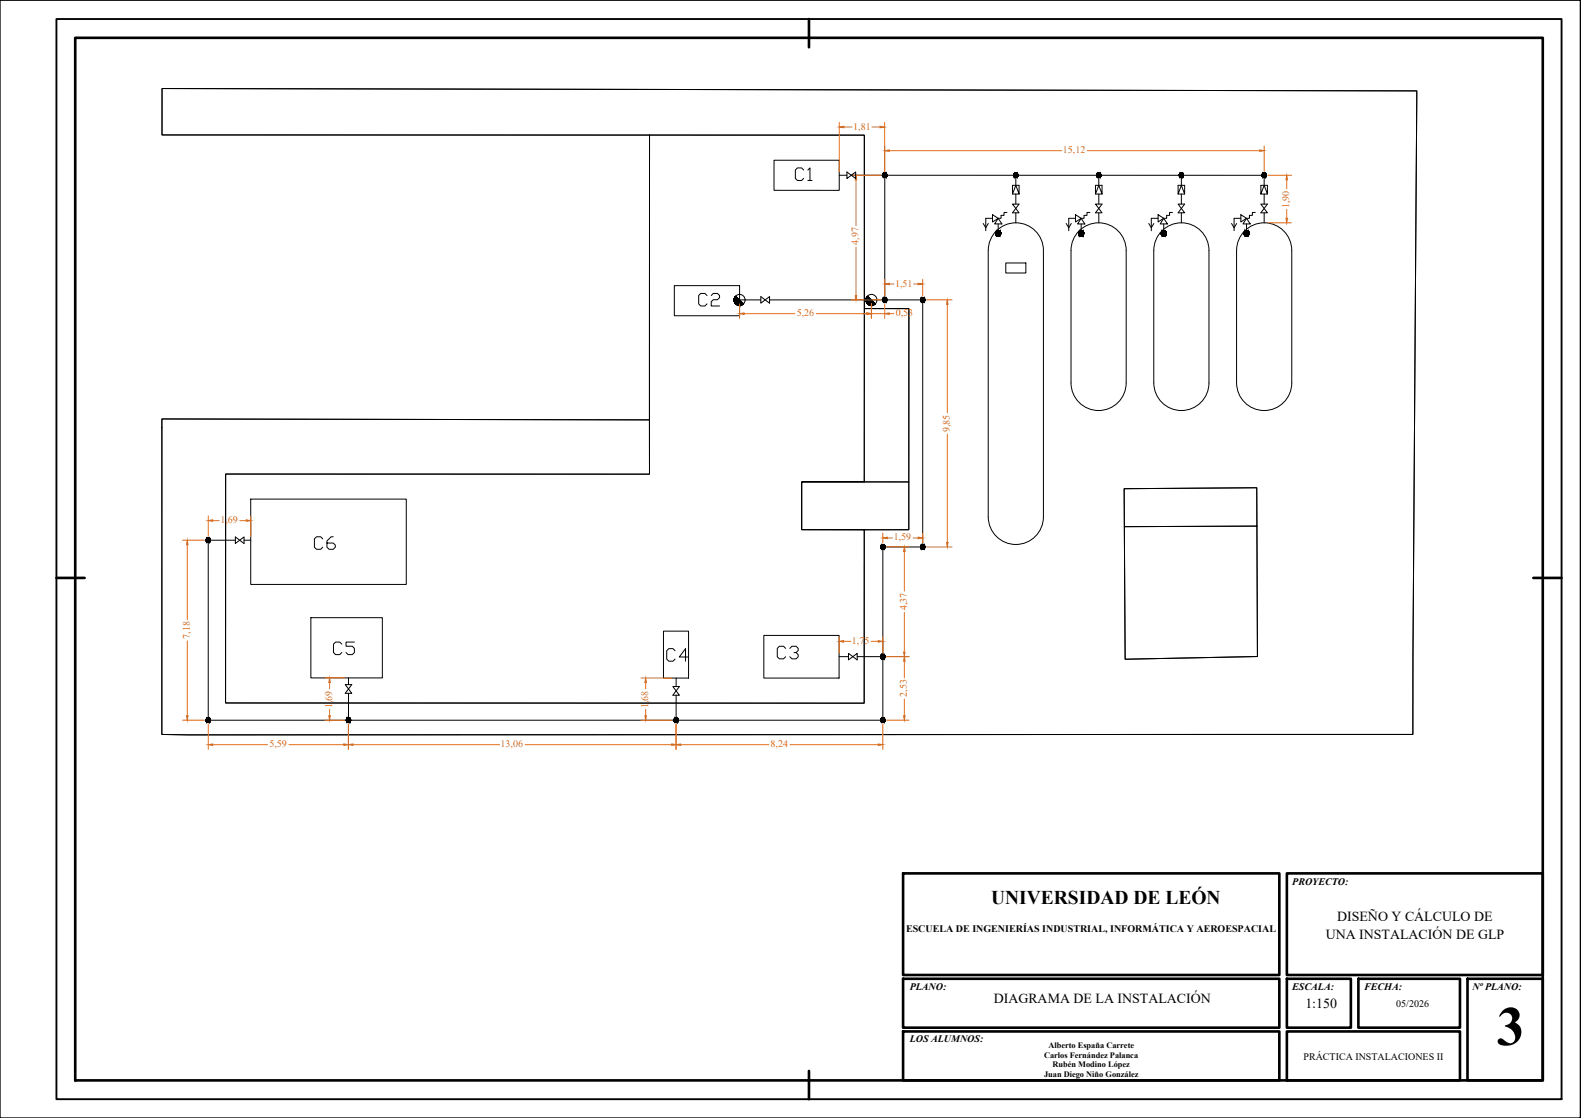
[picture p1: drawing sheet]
<svg xmlns="http://www.w3.org/2000/svg" width="420mm" height="297mm" viewBox="0 0 420 297" stroke-linecap="round" stroke-linejoin="round" font-family="sans-serif">
<!-- layer: CONSTRUCCION -->
<path d="M43.1 23.5l333.4 .6-1 171h-332.5v-83.8l129.6 .3v14.4l-112.6-.1-.1 60.9h169.8v-46l11.8-.1v-58.7h-11.8v-46.1h-186.6zM229.7 82h11.8v46h-11.8zM60 125.9l112.6 .1v-90.1h57.1v92.1h-16.6v12.7l16.6 .1 11.8-.1v-12.7h-28.4v12.7l16.6 .1v46h-169.8zM298.7 129.8l35.3-.2 .2 44.8-35.2 .8zM298.7 129.8l35.3-.2v10.2l-35.2 .1zM298.8 139.9l35.2-.1 .2 34.6-35.2 .8z" fill="none" stroke="#000" stroke-width=".27"/>
<!-- layer: PARCELA -->
<path d="M43.1 23.5l333.4 .6-1 171h-332.5v-83.8l129.6 .3v-75.7h-129.5z" fill="none" stroke="#000" stroke-width=".27"/>
<!-- layer: Consumidores -->
<path d="M205.7 42.6h17.3v8h-17.3zM179.2 75.9h17.3v8h-17.3zM66.6 132.6h41.4v22.7h-41.4zM82.6 164.1h19v16h-19zM176.3 167.7h6.7v12.5h-6.7zM203 168.8h20v11.4h-20z" fill="none" stroke="#000" stroke-width=".27"/>
<!-- layer: Deposito -->
<path d="M265.2 61a7.3 7.3 0 0 1 7.8-1.1 7.3 7.3 0 0 1 4.3 6.6v70.8a7.3 7.3 0 0 1-7.3 7.4 7.3 7.3 0 0 1-7.4-7.4v-70.8a7.3 7.3 0 0 1 2.6-5.5zM267.3 69.9h5.3v2.6h-5.3zM287.1 61a7.3 7.3 0 0 1 7.9-1.1 7.3 7.3 0 0 1 4.3 6.6v35.2a7.3 7.3 0 0 1-7.3 7.4 7.3 7.3 0 0 1-7.4-7.4v-35.2a7.3 7.3 0 0 1 2.5-5.5zM308.4 61.7a7.3 7.3 0 0 1 8.1-2 7.3 7.3 0 0 1 4.8 6.8v35.2a7.3 7.3 0 0 1-7.3 7.4 7.3 7.3 0 0 1-7.4-7.4v-35.2a7.3 7.3 0 0 1 1.8-4.8zM331.2 61a7.3 7.3 0 0 1 7.8-1.1 7.3 7.3 0 0 1 4.3 6.6v35.2a7.3 7.3 0 0 1-7.3 7.4 7.3 7.3 0 0 1-7.4-7.4v-35.2a7.3 7.3 0 0 1 2.6-5.5z" fill="none" stroke="#000" stroke-width=".27"/>
<!-- layer: UNIFILAR -->
<g fill="none" stroke="#000" stroke-width=".27">
<path d="M223 46.6h2.1M225.1 45.7l2.3 1.7v-1.7l-2.3 1.7zM226.2 46.6h109.8v2.6M235.1 46.6v33.1M261.3 59.4l.7 1.1 .6-1.1M263.8 57.1l1.5 .9-1.5 1zM263.8 58h-1.8v3.3M265.3 58l1 1.5h-2zM265.3 59.5v1.8M267.6 56.4h-.8v.8h-.8v.8h-.7M269.1 49.2h1.7v2.4l-.8-2.4-.9 2.4zM269.1 54.2h1.7l-1.7 2.3h1.7z"/>
<path d="M269.1 51.6h1.7M270 46.6v2.6M270 51.6v2.6M270 56.5v2.7M283.3 59.4l.7 1.1 .7-1.1M285.8 57.1l1.5 .9-1.5 1zM285.8 58h-1.8v3.3M287.3 58l1 1.5h-1.9zM287.3 59.5v1.8M289.6 56.4h-.7v.8h-.8v.8h-.8M291.1 49.2h1.8v2.4l-.9-2.4-.9 2.4zM291.1 54.2h1.8l-1.8 2.3h1.8z"/>
<path d="M291.1 51.6h1.8M292 46.6v2.6M292 51.6v2.6M292 56.5v2.7M305.3 59.4l.7 1.1 .6-1.1M307.8 57.1l1.5 .9-1.5 1zM307.8 58h-1.8v3.3M309.3 58l1 1.5h-2zM309.3 59.5v1.8M311.6 56.4h-.8v.8h-.8v.8h-.7M313.1 49.2h1.7v2.4l-.8-2.4-.9 2.4zM313.1 54.2h1.7l-1.7 2.3h1.7z"/>
<path d="M313.1 51.6h1.7M314 46.6v2.6M314 51.6v2.6M314 56.5v2.7M327.3 59.4l.7 1.1 .6-1.1M329.8 57.1l1.5 .9-1.5 1zM329.8 58h-1.8v3.3M331.3 58l1 1.5h-2zM331.3 59.5v1.8M333.6 56.4h-.8v.8h-.8v.8h-.7M335.1 49.2h1.7v2.4l-.8-2.4-.9 2.4zM335.1 54.2h1.7l-1.7 2.3h1.7z"/>
<path d="M335.1 51.6h1.7M336 51.6v2.6M336 56.5v2.7M196.5 79.7h5.7M202.2 78.8l2.3 1.7v-1.7l-2.3 1.7zM204.5 79.7h40.7v65.6h-10.6v46.1h-179.3v-47.9h7.2M62.5 142.7l2.4 1.7v-1.7l-2.4 1.7zM64.9 143.5h1.7M223 174.5h2.5M225.5 173.6l2.3 1.7v-1.7l-2.3 1.7zM227.8 174.5h6.8M91.7 181.9h1.8l-1.8 2.3h1.8z"/>
<path d="M92.6 180.1v1.8M92.6 184.2v7.2M178.8 182.4h1.8l-1.8 2.3h1.8zM179.7 180.2v2.2M179.7 184.7v6.7"/>
<circle cx="196.5" cy="79.7" r="1.47"/>
<circle cx="231.6" cy="79.7" r="1.47"/>
</g>
<g fill="#000" stroke="#000" stroke-width=".27">
<path d="M235.7 46.5v.2zM235.7 46.4v.3zM235.7 46.4v.3zM235.7 46.4v.3zM235.7 46.4v.4zM235.7 46.3v.5zM235.7 46.3v.5zM235.6 46.3l.1 .5zM235.6 46.3v.6zM235.6 46.2v.7zM235.6 46.2v.7zM235.6 46.2v.7zM235.6 46.2v.8zM235.5 46.1l.1 .9zM235.5 46.1v.9zM235.5 46.1v.9zM235.5 46.1v.9zM235.4 46.1l.1 .9zM235.4 46.1v1zM235.4 46v1.1zM235.4 46v1.1zM235.3 46l.1 1.1zM235.3 46v1.1zM235.3 46v1.1zM235.3 46l-.1 1.1zM235.2 46v1.1zM235.2 46v1.1zM235.2 46v1.1zM235.2 46l-.1 1.1zM235.1 46v1.1zM235.1 46v1.1zM235.1 46v1.1zM235.1 46v1.1zM235 46v1.1zM235 46v1.1zM234.9 46v1.1zM234.9 46v1.1zM234.9 46v1.1zM234.9 46v1.1zM234.8 46.1v1zM234.8 46.1v1zM234.8 46.1v.9zM234.8 46.1v.9zM234.7 46.1v.9zM234.7 46.1v.9zM234.7 46.1v.9zM234.7 46.2v.8zM234.7 46.2v.7zM234.7 46.2v.7zM234.7 46.2l-.1 .7zM234.6 46.3v.6zM234.6 46.3v.5zM234.6 46.3v.5zM234.6 46.3v.5zM234.6 46.4v.4zM234.6 46.4v.3zM234.6 46.4v.3zM234.6 46.4v.3zM234.5 46.5l.1 .2z"/>
<path d="M270.5 46.5v.2zM270.5 46.4v.3zM270.5 46.4v.3zM270.5 46.4v.3zM270.5 46.4v.4zM270.5 46.3v.5zM270.5 46.3v.5zM270.5 46.3v.5zM270.5 46.3l-.1 .6zM270.4 46.2v.7zM270.4 46.2v.7zM270.4 46.2v.7zM270.4 46.2v.8zM270.4 46.1v.9zM270.4 46.1l-.1 .9zM270.3 46.1v.9zM270.3 46.1v.9zM270.3 46.1v.9zM270.3 46.1l-.1 1zM270.2 46v1.1zM270.2 46v1.1zM270.2 46v1.1zM270.2 46l-.1 1.1zM270.1 46v1.1zM270.1 46v1.1zM270.1 46v1.1zM270.1 46l-.1 1.1zM270 46v1.1zM270 46l-.1 1.2zM269.9 46v1.2zM269.9 46v1.2zM269.9 46v1.1zM269.9 46v1.1zM269.8 46v1.1zM269.8 46v1.1zM269.8 46v1.1zM269.8 46v1.1zM269.7 46v1.1zM269.7 46v1.1zM269.7 46.1v1zM269.7 46.1v1zM269.6 46.1v.9zM269.6 46.1v.9zM269.6 46.1v.9zM269.6 46.1v.9zM269.6 46.1l-.1 .9zM269.5 46.2v.8zM269.5 46.2v.7zM269.5 46.2v.7zM269.5 46.2v.7zM269.5 46.3v.6zM269.5 46.3l-.1 .5zM269.4 46.3v.5zM269.4 46.3v.5zM269.4 46.4v.4zM269.4 46.4v.3zM269.4 46.4v.3zM269.4 46.4v.3zM269.4 46.5v.2z"/>
<path d="M292.6 46.5v.2zM292.6 46.4v.3zM292.6 46.4v.3zM292.6 46.4v.3zM292.6 46.4v.4zM292.5 46.3l.1 .5zM292.5 46.3v.5zM292.5 46.3v.5zM292.5 46.3v.6zM292.5 46.2v.7zM292.5 46.2v.7zM292.5 46.2v.7zM292.5 46.2l-.1 .8zM292.4 46.1v.9zM292.4 46.1v.9zM292.4 46.1v.9zM292.4 46.1l-.1 .9zM292.3 46.1v.9zM292.3 46.1v1zM292.3 46v1.1zM292.3 46l-.1 1.1zM292.2 46v1.1zM292.2 46v1.1zM292.2 46v1.1zM292.2 46l-.1 1.1zM292.1 46v1.1zM292.1 46v1.2zM292 46l.1 1.2zM292 46v1.2zM292 46v1.2zM292 46v1.2zM291.9 46v1.1zM291.9 46v1.1zM291.9 46v1.1zM291.9 46v1.1zM291.8 46v1.1zM291.8 46v1.1zM291.8 46v1.1zM291.8 46v1.1zM291.7 46.1v1zM291.7 46.1v1zM291.7 46.1v.9zM291.7 46.1v.9zM291.6 46.1v.9zM291.6 46.1v.9zM291.6 46.1v.9zM291.6 46.2v.8zM291.6 46.2l-.1 .7zM291.5 46.2v.7zM291.5 46.2v.7zM291.5 46.3v.6zM291.5 46.3v.5zM291.5 46.3v.5zM291.5 46.3v.5zM291.5 46.4v.4zM291.5 46.4l-.1 .3zM291.4 46.4v.3zM291.4 46.4v.3zM291.4 46.5v.2z"/>
<path d="M314.5 46.5v.2zM314.5 46.4v.3zM314.5 46.4v.3zM314.5 46.4v.3zM314.5 46.4v.4zM314.5 46.3v.5zM314.5 46.3v.5zM314.5 46.3v.5zM314.5 46.3l-.1 .6zM314.4 46.2v.7zM314.4 46.2v.7zM314.4 46.2v.7zM314.4 46.2v.8zM314.4 46.2v.8zM314.4 46.2l-.1 .8zM314.3 46.1v.9zM314.3 46.1v1zM314.3 46.1v1zM314.3 46.1l-.1 1zM314.2 46v1.1zM314.2 46v1.1zM314.2 46v1.1zM314.2 46l-.1 1.1zM314.1 46v1.1zM314.1 46v1.1zM314 46l.1 1.1zM314 46v1.2zM314 46v1.2zM314 46l-.1 1.2zM313.9 46v1.2zM313.9 46v1.2zM313.9 46v1.2zM313.9 46v1.2zM313.8 46v1.1zM313.8 46v1.1zM313.8 46v1.1zM313.8 46v1.1zM313.7 46v1.1zM313.7 46v1.1zM313.7 46.1v1zM313.7 46.1v1zM313.6 46.1v.9zM313.6 46.1v.9zM313.6 46.1v.9zM313.6 46.1v.9zM313.6 46.1l-.1 .9zM313.5 46.2v.8zM313.5 46.2v.7zM313.5 46.2v.7zM313.5 46.2v.7zM313.4 46.3l.1 .6zM313.4 46.3v.5zM313.4 46.3v.5zM313.4 46.3v.5zM313.4 46.4v.4zM313.4 46.4v.3zM313.4 46.4v.3zM313.4 46.4v.3zM313.4 46.5v.2z"/>
<path d="M336.5 46.5v.2zM336.5 46.5v.2zM336.5 46.5v.2zM336.5 46.4v.3zM336.5 46.4v.4zM336.5 46.3v.5zM336.5 46.3v.5zM336.5 46.3v.5zM336.5 46.3l-.1 .6zM336.4 46.2v.7zM336.4 46.2v.7zM336.4 46.2v.7zM336.4 46.2v.8zM336.4 46.2v.8zM336.4 46.2l-.1 .8zM336.3 46.1v.9zM336.3 46.1v1zM336.3 46.1v1zM336.3 46.1l-.1 1zM336.2 46v1.1zM336.2 46v1.1zM336.2 46v1.1zM336.2 46l-.1 1.1zM336.1 46v1.1zM336.1 46v1.1zM336.1 46v1.1zM336.1 46l-.1 1.2zM336 46v1.2zM336 46l-.1 1.2zM335.9 46v1.2zM335.9 46v1.2zM335.9 46v1.2zM335.9 46v1.2zM335.8 46v1.1zM335.8 46v1.1zM335.8 46v1.1zM335.8 46v1.1zM335.7 46v1.1zM335.7 46v1.1zM335.7 46.1v1zM335.7 46.1v1zM335.6 46.1v.9zM335.6 46.1v.9zM335.6 46.1v.9zM335.6 46.1v.9zM335.6 46.1l-.1 .9zM335.5 46.2v.8zM335.5 46.2v.7zM335.5 46.2v.7zM335.5 46.2v.7zM335.4 46.3l.1 .6zM335.4 46.3v.5zM335.4 46.3v.5zM335.4 46.3v.5zM335.4 46.4v.4zM335.4 46.4v.3zM335.4 46.4v.3zM335.4 46.4v.3zM335.4 46.5v.2z"/>
<path d="M195.5 78.7l1 1-1.1-.9zM195.4 78.8l2.2 1.9zM195.4 78.8l2.2 1.9-2.3-1.8zM195.3 78.9l2.3 1.8zM195.3 78.9l2.2 1.9-2.3-1.8zM195.2 79l2.2 1.9 .1-.1zM195.2 79l2.2 1.9zM195.2 79.1l2.1 1.8h.1zM195.2 79.1l2.1 1.8-2.2-1.6zM195.1 79.3l2.2 1.6zM195.1 79.3l2.1 1.7-2.1-1.6zM195.1 79.4l1.9 1.7 .2-.1zM195.1 79.4l1.9 1.7zM195.1 79.6l1.9 1.5zM195.1 79.6l1.8 1.5zM195.1 79.7l1.8 1.4zM195.1 79.7l1.7 1.4zM195.1 79.9l1.7 1.2zM195.1 79.9l1.5 1.2zM195.1 80l1.5 1.1zM195.1 80l1.4 1.1zM195.2 80.1l1.3 1zM195.2 80.1l1.1 1zM195.2 80.3l1.1 .8zM195.2 80.3l1 .8zM195.3 80.4l.9 .7zM195.3 80.4l.7 .7zM195.3 80.5l.7 .6zM195.3 80.5l.6 .5zM195.4 80.7l.5 .3zM195.4 80.7l.4 .2zM195.5 80.8l.3 .1z"/>
<path d="M230.5 78.7l1.1 1-1.1-.9zM230.5 78.8l2.1 1.9zM230.5 78.8l2.1 1.9-2.2-1.8zM230.4 78.9l2.2 1.8zM230.4 78.9l2.2 1.9-2.3-1.8zM230.3 79l2.2 1.9 .1-.1zM230.3 79l2.2 1.9zM230.2 79.1l2.1 1.8h.2zM230.2 79.1l2.1 1.8-2.1-1.6zM230.2 79.3l2.1 1.6zM230.2 79.3l2 1.7-2.1-1.6zM230.1 79.4l2 1.7 .1-.1zM230.1 79.4l2 1.7zM230.1 79.6l2 1.5zM230.1 79.6l1.8 1.5zM230.1 79.7l1.8 1.4zM230.1 79.7l1.7 1.4zM230.1 79.9l1.7 1.2zM230.1 79.9l1.6 1.2zM230.2 80l1.5 1.1zM230.2 80l1.3 1.1zM230.2 80.1l1.3 1zM230.2 80.1l1.2 1zM230.3 80.3l1.1 .8zM230.3 80.3l.9 .8zM230.3 80.4l.9 .7zM230.3 80.4l.8 .7zM230.4 80.5l.7 .6zM230.4 80.5l.5 .5zM230.5 80.7l.4 .3zM230.5 80.7l.3 .2zM230.6 80.8l.2 .1z"/>
<path d="M235.7 79.6v.2zM235.7 79.6v.2zM235.7 79.6v.2zM235.7 79.5v.3zM235.7 79.5v.4zM235.7 79.5v.4zM235.7 79.5v.5zM235.6 79.4l.1 .6zM235.6 79.4v.6zM235.6 79.4v.6zM235.6 79.4v.6zM235.6 79.3v.7zM235.6 79.3v.8zM235.5 79.3l.1 .8zM235.5 79.3v.8zM235.5 79.2v.9zM235.5 79.2v1zM235.4 79.2l.1 1zM235.4 79.2v1zM235.4 79.2v1zM235.4 79.2v1zM235.3 79.1l.1 1.1zM235.3 79.1v1.1zM235.3 79.1v1.1zM235.3 79.1l-.1 1.2zM235.2 79.1v1.2zM235.2 79.1v1.2zM235.2 79.1v1.2zM235.2 79.1l-.1 1.2zM235.1 79.1v1.2zM235.1 79.1v1.2zM235.1 79.1v1.2zM235.1 79.1l-.1 1.2zM235 79.1v1.2zM235 79.1v1.2zM234.9 79.1v1.1zM234.9 79.1v1.1zM234.9 79.1v1.1zM234.9 79.1v1.1zM234.8 79.2v1zM234.8 79.2v1zM234.8 79.2v1zM234.8 79.2v1zM234.7 79.2v.9zM234.7 79.2v.9zM234.7 79.2v.9zM234.7 79.3v.8zM234.7 79.3v.7zM234.7 79.3v.7zM234.7 79.3l-.1 .7zM234.6 79.4v.6zM234.6 79.4v.5zM234.6 79.4v.5zM234.6 79.4v.5zM234.6 79.5v.4zM234.6 79.5v.3zM234.6 79.5v.3zM234.6 79.5v.3zM234.5 79.6l.1 .2z"/>
<path d="M245.8 79.6v.2zM245.8 79.6v.2zM245.8 79.6v.2zM245.8 79.5v.3zM245.8 79.5v.4zM245.8 79.5v.4zM245.8 79.5l-.1 .5zM245.7 79.4v.6zM245.7 79.4v.6zM245.7 79.4v.6zM245.7 79.4v.6zM245.7 79.3v.7zM245.7 79.3l-.1 .8zM245.6 79.3v.8zM245.6 79.3v.8zM245.6 79.2v.9zM245.6 79.2l-.1 1zM245.5 79.2v1zM245.5 79.2v1zM245.5 79.2v1zM245.5 79.2l-.1 1zM245.4 79.1v1.1zM245.4 79.1v1.1zM245.4 79.1v1.1zM245.4 79.1l-.1 1.2zM245.3 79.1v1.2zM245.3 79.1v1.2zM245.3 79.1v1.2zM245.3 79.1l-.1 1.2zM245.2 79.1v1.2zM245.2 79.1v1.2zM245.1 79.1l.1 1.2zM245.1 79.1v1.2zM245.1 79.1v1.2zM245.1 79.1v1.2zM245 79.1v1.1zM245 79.1v1.1zM245 79.1v1.1zM245 79.1v1.1zM244.9 79.2v1zM244.9 79.2v1zM244.9 79.2v1zM244.9 79.2v1zM244.8 79.2v.9zM244.8 79.2v.9zM244.8 79.2v.9zM244.8 79.3v.8zM244.8 79.3v.7zM244.8 79.3v.7zM244.8 79.3l-.1 .7zM244.7 79.4v.6zM244.7 79.4v.5zM244.7 79.4v.5zM244.7 79.4v.5zM244.7 79.5v.4zM244.7 79.5v.3zM244.6 79.5l.1 .3zM244.6 79.5v.3zM244.6 79.6v.2z"/>
<path d="M266 61.9v.2zM266 61.9v.2zM266 61.9l-.1 .3zM265.9 61.8v.4zM265.9 61.8v.5zM265.9 61.7v.6zM265.9 61.7v.6zM265.9 61.7v.6zM265.9 61.7v.7zM265.9 61.6v.8zM265.9 61.6l-.1 .8zM265.8 61.5v.9zM265.8 61.5v1zM265.8 61.5v1zM265.8 61.5l-.1 1zM265.7 61.5v1zM265.7 61.5v1.1zM265.7 61.4v1.2zM265.7 61.4l-.1 1.2zM265.6 61.4v1.2zM265.6 61.4l-.1 1.2zM265.5 61.3v1.3zM265.5 61.3v1.4zM265.5 61.3v1.4zM265.5 61.3l-.1 1.4zM265.4 61.3v1.4zM265.4 61.3l-.1 1.4zM265.3 61.3v1.4zM265.3 61.3v1.4zM265.3 61.3v1.4zM265.3 61.3v1.4zM265.2 61.3v1.4zM265.2 61.3v1.4zM265.1 61.3v1.4zM265.1 61.3v1.4zM265 61.3l.1 1.4zM265 61.3l.1 1.4zM265 61.4v1.2zM265 61.4v1.2zM264.9 61.4v1.2zM264.9 61.4v1.2zM264.9 61.4v1.2zM264.9 61.4v1.2zM264.8 61.5v1zM264.8 61.5v1zM264.8 61.5v1zM264.8 61.5v1zM264.8 61.5l-.1 .9zM264.7 61.6v.8zM264.7 61.6v.8zM264.7 61.6v.8zM264.7 61.6l-.1 .7zM264.6 61.7v.6zM264.6 61.7v.5zM264.6 61.8v.4zM264.6 61.8v.4zM264.6 61.8v.4zM264.6 61.8v.3zM264.6 61.9v.2zM264.6 61.9v.1z"/>
<path d="M288 61.9v.2zM288 61.9v.2zM288 61.9v.3zM288 61.8v.4zM288 61.8v.5zM288 61.7v.6zM288 61.7l-.1 .6zM287.9 61.7v.6zM287.9 61.7v.7zM287.9 61.6v.8zM287.9 61.6v.8zM287.9 61.5v.9zM287.9 61.5l-.1 1zM287.8 61.5v1zM287.8 61.5v1zM287.8 61.5v1zM287.8 61.5l-.1 1.1zM287.7 61.4v1.2zM287.7 61.4v1.2zM287.6 61.4l.1 1.2zM287.6 61.4v1.2zM287.6 61.3v1.3zM287.6 61.3l-.1 1.4zM287.5 61.3v1.4zM287.5 61.3v1.4zM287.4 61.3l.1 1.4zM287.4 61.3v1.4zM287.4 61.3v1.4zM287.4 61.3l-.1 1.4zM287.3 61.3v1.4zM287.3 61.3v1.4zM287.2 61.3v1.4zM287.2 61.3v1.4zM287.2 61.3v1.4zM287.2 61.3v1.4zM287.1 61.3v1.4zM287.1 61.3v1.4zM287 61.4v1.2zM287 61.4v1.2zM287 61.4v1.2zM287 61.4v1.2zM286.9 61.4v1.2zM286.9 61.4v1.2zM286.9 61.5v1zM286.9 61.5v1zM286.9 61.5l-.1 1zM286.8 61.5v1zM286.8 61.5v.9zM286.8 61.6v.8zM286.8 61.6l-.1 .8zM286.7 61.6v.8zM286.7 61.6v.7zM286.7 61.7v.6zM286.7 61.7v.5zM286.7 61.8v.4zM286.7 61.8l-.1 .4zM286.6 61.8v.4zM286.6 61.8v.3zM286.6 61.9v.2zM286.6 61.9v.1z"/>
<path d="M310 61.9v.2zM310 61.9v.2zM310 61.9l-.1 .3zM309.9 61.8v.4zM309.9 61.8v.5zM309.9 61.7v.6zM309.9 61.7v.6zM309.9 61.7v.6zM309.9 61.7v.7zM309.8 61.6l.1 .8zM309.8 61.6v.8zM309.8 61.5v.9zM309.8 61.5v1zM309.8 61.5v1zM309.8 61.5l-.1 1zM309.7 61.5v1zM309.7 61.5v1.1zM309.6 61.4l.1 1.2zM309.6 61.4v1.2zM309.6 61.4v1.2zM309.6 61.4l-.1 1.2zM309.5 61.3v1.3zM309.5 61.3v1.4zM309.5 61.3v1.4zM309.5 61.3l-.1 1.4zM309.4 61.3v1.4zM309.4 61.3l-.1 1.4zM309.3 61.3v1.4zM309.3 61.3v1.4zM309.2 61.3l.1 1.4zM309.2 61.3l.1 1.4zM309.2 61.3v1.4zM309.2 61.3v1.4zM309.1 61.3v1.4zM309.1 61.3v1.4zM309 61.3l.1 1.4zM309 61.3l.1 1.4zM309 61.4v1.2zM309 61.4v1.2zM308.9 61.4v1.2zM308.9 61.4v1.2zM308.9 61.4v1.2zM308.9 61.4v1.2zM308.8 61.5v1zM308.8 61.5v1zM308.8 61.5v1zM308.8 61.5v1zM308.8 61.5l-.1 .9zM308.7 61.6v.8zM308.7 61.6v.8zM308.7 61.6v.8zM308.7 61.6l-.1 .7zM308.6 61.7v.6zM308.6 61.7v.5zM308.6 61.8v.4zM308.6 61.8v.4zM308.6 61.8v.4zM308.6 61.8v.3zM308.6 61.9v.2zM308.6 61.9v.1z"/>
<path d="M332 61.9v.2zM332 61.9v.2zM332 61.9l-.1 .3zM331.9 61.8v.4zM331.9 61.8v.5zM331.9 61.7v.6zM331.9 61.7v.6zM331.9 61.7v.6zM331.9 61.7v.7zM331.9 61.6v.8zM331.9 61.6l-.1 .8zM331.8 61.5v.9zM331.8 61.5v1zM331.8 61.5v1zM331.8 61.5l-.1 1zM331.7 61.5v1zM331.7 61.5v1.1zM331.6 61.4l.1 1.2zM331.6 61.4v1.2zM331.6 61.4v1.2zM331.6 61.4l-.1 1.2zM331.5 61.3v1.3zM331.5 61.3v1.4zM331.5 61.3v1.4zM331.5 61.3l-.1 1.4zM331.4 61.3v1.4zM331.4 61.3l-.1 1.4zM331.3 61.3v1.4zM331.3 61.3v1.4zM331.2 61.3l.1 1.4zM331.2 61.3l.1 1.4zM331.2 61.3v1.4zM331.2 61.3v1.4zM331.1 61.3v1.4zM331.1 61.3v1.4zM331 61.3l.1 1.4zM331 61.3l.1 1.4zM331 61.4v1.2zM331 61.4v1.2zM330.9 61.4v1.2zM330.9 61.4v1.2zM330.9 61.4v1.2zM330.9 61.4v1.2zM330.8 61.5v1zM330.8 61.5v1zM330.8 61.5v1zM330.8 61.5v1zM330.8 61.5l-.1 .9zM330.7 61.6v.8zM330.7 61.6v.8zM330.7 61.6v.8zM330.7 61.6l-.1 .7zM330.6 61.7v.6zM330.6 61.7v.5zM330.6 61.8v.4zM330.6 61.8v.4zM330.6 61.8v.4zM330.6 61.8v.3zM330.6 61.9v.2zM330.6 61.9v.1z"/>
<path d="M55.9 143.5v.1zM55.9 143.4v.2zM55.9 143.4v.3zM55.9 143.3v.4zM55.9 143.3v.4zM55.9 143.3v.4zM55.9 143.3v.5zM55.8 143.2l.1 .6zM55.8 143.2v.6zM55.8 143.2v.6zM55.8 143.2v.7zM55.8 143.1v.8zM55.8 143.1v.8zM55.7 143.1l.1 .8zM55.7 143.1v.9zM55.7 143.1v.9zM55.7 143.1v.9zM55.7 143v1zM55.7 143l-.1 1zM55.6 143v1zM55.6 143v1.1zM55.6 143v1.1zM55.6 143l-.1 1.1zM55.5 143v1.1zM55.5 143l-.1 1.1zM55.4 142.9v1.2zM55.4 142.9v1.2zM55.4 142.9v1.2zM55.4 142.9l-.1 1.2zM55.3 142.9v1.2zM55.3 142.9v1.2zM55.3 142.9v1.2zM55.3 142.9v1.2zM55.2 142.9v1.2zM55.2 142.9v1.2zM55.1 143l.1 1.1zM55.1 143l.1 1.1zM55.1 143v1.1zM55.1 143v1.1zM55 143v1zM55 143v1zM55 143.1v.9zM55 143.1v.9zM54.9 143.1v.9zM54.9 143.1v.9zM54.9 143.1v.8zM54.9 143.1v.8zM54.9 143.1v.8zM54.9 143.2v.7zM54.9 143.2l-.1 .6zM54.8 143.2v.6zM54.8 143.2v.6zM54.8 143.3v.5zM54.8 143.3v.4zM54.8 143.3v.4zM54.8 143.3v.4zM54.8 143.4v.3zM54.8 143.4v.2zM54.8 143.4v.2z"/>
<path d="M235.2 145.3v.1zM235.2 145.2v.2zM235.2 145.2v.3zM235.2 145.1v.4zM235.2 145.1v.4zM235.2 145.1v.4zM235.2 145.1v.5zM235.1 145l.1 .6zM235.1 145v.6zM235.1 145v.6zM235.1 145v.7zM235.1 144.9v.8zM235.1 144.9l-.1 .8zM235 144.9v.8zM235 144.9v.9zM235 144.9v.9zM235 144.9l-.1 .9zM234.9 144.8v1zM234.9 144.8v1zM234.9 144.8v1zM234.9 144.8l-.1 1.1zM234.8 144.8v1.1zM234.8 144.8v1.1zM234.8 144.8v1.1zM234.8 144.8l-.1 1.1zM234.7 144.7v1.2zM234.7 144.7v1.2zM234.7 144.7v1.2zM234.7 144.7l-.1 1.2zM234.6 144.7v1.2zM234.6 144.7v1.2zM234.5 144.7l.1 1.2zM234.5 144.7l.1 1.2zM234.5 144.7v1.2zM234.5 144.7v1.2zM234.4 144.8v1.1zM234.4 144.8v1.1zM234.4 144.8v1.1zM234.4 144.8v1.1zM234.3 144.8v1zM234.3 144.8v1zM234.3 144.9v.9zM234.3 144.9v.9zM234.2 144.9v.9zM234.2 144.9v.9zM234.2 144.9v.8zM234.2 144.9v.8zM234.2 144.9v.8zM234.2 145v.7zM234.2 145l-.1 .6zM234.1 145v.6zM234.1 145v.6zM234.1 145.1v.5zM234.1 145.1v.4zM234.1 145.1v.4zM234.1 145.1v.4zM234.1 145.2v.3zM234.1 145.2v.2zM234 145.2l.1 .2z"/>
<path d="M245.8 145.3v.1zM245.8 145.2v.2zM245.8 145.2v.3zM245.8 145.1v.4zM245.8 145.1v.4zM245.8 145.1v.4zM245.8 145.1l-.1 .5zM245.7 145v.6zM245.7 145v.6zM245.7 145v.6zM245.7 145v.7zM245.7 144.9v.8zM245.7 144.9l-.1 .8zM245.6 144.9v.8zM245.6 144.9v.9zM245.6 144.9v.9zM245.6 144.9l-.1 .9zM245.5 144.8v1zM245.5 144.8v1zM245.5 144.8v1zM245.5 144.8l-.1 1.1zM245.4 144.8v1.1zM245.4 144.8v1.1zM245.4 144.8v1.1zM245.4 144.8l-.1 1.1zM245.3 144.7v1.2zM245.3 144.7v1.2zM245.3 144.7v1.2zM245.3 144.7l-.1 1.2zM245.2 144.7v1.2zM245.2 144.7v1.2zM245.1 144.7l.1 1.2zM245.1 144.7l.1 1.2zM245.1 144.7v1.2zM245.1 144.7v1.2zM245 144.8v1.1zM245 144.8v1.1zM245 144.8v1.1zM245 144.8v1.1zM244.9 144.8v1zM244.9 144.8v1zM244.9 144.9v.9zM244.9 144.9v.9zM244.8 144.9v.9zM244.8 144.9v.9zM244.8 144.9v.8zM244.8 144.9v.8zM244.8 144.9v.8zM244.8 145v.7zM244.8 145l-.1 .6zM244.7 145v.6zM244.7 145v.6zM244.7 145.1v.5zM244.7 145.1v.4zM244.7 145.1v.4zM244.7 145.1v.4zM244.6 145.2l.1 .3zM244.6 145.2v.2zM244.6 145.2v.2z"/>
<path d="M235.2 174.4v.2zM235.2 174.3v.3zM235.2 174.3v.3zM235.2 174.3v.3zM235.2 174.3v.4zM235.2 174.2v.5zM235.2 174.2v.5zM235.1 174.2l.1 .5zM235.1 174.2v.6zM235.1 174.1v.7zM235.1 174.1v.7zM235.1 174.1v.7zM235.1 174.1l-.1 .8zM235 174v.9zM235 174v.9zM235 174v.9zM235 174l-.1 .9zM234.9 174v.9zM234.9 174v1zM234.9 173.9v1.1zM234.9 173.9l-.1 1.1zM234.8 173.9v1.1zM234.8 173.9v1.1zM234.8 173.9v1.1zM234.8 173.9l-.1 1.1zM234.7 173.9v1.1zM234.7 173.9v1.1zM234.7 173.9v1.1zM234.7 173.9l-.1 1.1zM234.6 173.9v1.1zM234.6 173.9v1.1zM234.5 173.9l.1 1.1zM234.5 173.9l.1 1.1zM234.5 173.9v1.1zM234.5 173.9v1.1zM234.4 173.9v1.1zM234.4 173.9v1.1zM234.4 173.9v1.1zM234.4 173.9v1.1zM234.3 174v1zM234.3 174v1zM234.3 174v.9zM234.3 174v.9zM234.2 174v.9zM234.2 174v.9zM234.2 174v.9zM234.2 174.1v.8zM234.2 174.1v.7zM234.2 174.1v.7zM234.2 174.1l-.1 .7zM234.1 174.2v.6zM234.1 174.2v.5zM234.1 174.2v.5zM234.1 174.2v.5zM234.1 174.3v.4zM234.1 174.3v.3zM234.1 174.3v.3zM234.1 174.3v.3zM234 174.4l.1 .2z"/>
<path d="M55.9 191.3v.2zM55.9 191.2v.3zM55.9 191.2v.3zM55.9 191.2v.3zM55.9 191.2v.4zM55.9 191.1v.5zM55.9 191.1v.5zM55.8 191.1l.1 .5zM55.8 191.1v.6zM55.8 191v.7zM55.8 191v.7zM55.8 191v.7zM55.8 191v.8zM55.7 190.9l.1 .9zM55.7 190.9v.9zM55.7 190.9v.9zM55.7 190.9v1zM55.7 190.9v1zM55.7 190.9l-.1 1zM55.6 190.8v1.1zM55.6 190.8v1.1zM55.6 190.8v1.1zM55.6 190.8l-.1 1.1zM55.5 190.8v1.1zM55.5 190.8l-.1 1.1zM55.4 190.8v1.1zM55.4 190.8v1.1zM55.4 190.8v1.1zM55.4 190.8l-.1 1.1zM55.3 190.8v1.1zM55.3 190.8v1.1zM55.3 190.8v1.1zM55.3 190.8v1.1zM55.2 190.8v1.1zM55.2 190.8v1.1zM55.1 190.8l.1 1.1zM55.1 190.8l.1 1.1zM55.1 190.8v1.1zM55.1 190.8v1.1zM55 190.9v1zM55 190.9v1zM55 190.9v.9zM55 190.9v.9zM54.9 190.9v.9zM54.9 190.9v.9zM54.9 190.9v.9zM54.9 191v.8zM54.9 191v.7zM54.9 191v.7zM54.9 191l-.1 .7zM54.8 191.1v.6zM54.8 191.1v.5zM54.8 191.1v.5zM54.8 191.1v.5zM54.8 191.2v.4zM54.8 191.2v.3zM54.8 191.2v.3zM54.8 191.2v.2zM54.8 191.3v.1z"/>
<path d="M93.2 191.3v.2zM93.2 191.2v.3zM93.2 191.2v.3zM93.2 191.2v.3zM93.2 191.2v.4zM93.2 191.1v.5zM93.2 191.1l-.1 .5zM93.1 191.1v.5zM93.1 191.1v.6zM93.1 191v.7zM93.1 191v.7zM93.1 191v.7zM93.1 191l-.1 .8zM93 190.9v.9zM93 190.9v.9zM93 190.9v.9zM93 190.9l-.1 1zM92.9 190.9v1zM92.9 190.9v1zM92.9 190.8v1.1zM92.9 190.8l-.1 1.1zM92.8 190.8v1.1zM92.8 190.8v1.1zM92.8 190.8v1.1zM92.8 190.8l-.1 1.1zM92.7 190.8v1.1zM92.7 190.8v1.1zM92.7 190.8v1.1zM92.7 190.8l-.1 1.1zM92.6 190.8v1.1zM92.6 190.8v1.1zM92.5 190.8l.1 1.1zM92.5 190.8l.1 1.1zM92.5 190.8v1.1zM92.5 190.8v1.1zM92.4 190.8v1.1zM92.4 190.8v1.1zM92.4 190.8v1.1zM92.4 190.8v1.1zM92.3 190.9v1zM92.3 190.9v1zM92.3 190.9v.9zM92.3 190.9v.9zM92.2 190.9v.9zM92.2 190.9v.9zM92.2 190.9v.9zM92.2 191v.8zM92.2 191l-.1 .7zM92.1 191v.7zM92.1 191v.7zM92.1 191.1v.6zM92.1 191.1v.5zM92.1 191.1v.5zM92.1 191.1v.5zM92.1 191.2v.4zM92.1 191.2l-.1 .3zM92 191.2v.3zM92 191.2v.2zM92 191.3v.1z"/>
<path d="M180.3 191.3v.2zM180.3 191.2v.3zM180.3 191.2l-.1 .3zM180.2 191.2v.3zM180.2 191.2v.4zM180.2 191.1v.5zM180.2 191.1v.5zM180.2 191.1v.5zM180.2 191.1v.6zM180.2 191v.7zM180.2 191l-.1 .7zM180.1 191v.7zM180.1 191v.8zM180.1 190.9v.9zM180.1 190.9v.9zM180 190.9l.1 .9zM180 190.9v1zM180 190.9v1zM180 190.9v1zM179.9 190.8l.1 1.1zM179.9 190.8v1.1zM179.9 190.8v1.1zM179.9 190.8v1.1zM179.8 190.8l.1 1.1zM179.8 190.8v1.1zM179.8 190.8v1.1zM179.8 190.8l-.1 1.1zM179.7 190.8v1.1zM179.7 190.8v1.1zM179.7 190.8v1.1zM179.7 190.8l-.1 1.1zM179.6 190.8v1.1zM179.6 190.8v1.1zM179.5 190.8l.1 1.1zM179.5 190.8l.1 1.1zM179.5 190.8v1.1zM179.5 190.8v1.1zM179.4 190.8l.1 1.1zM179.4 190.8l.1 1.1zM179.4 190.9v1zM179.4 190.9v1zM179.3 190.9v.9zM179.3 190.9v.9zM179.3 190.9v.9zM179.3 190.9v.9zM179.3 190.9v.9zM179.2 191l.1 .8zM179.2 191v.7zM179.2 191v.7zM179.2 191v.7zM179.2 191.1v.6zM179.2 191.1v.5zM179.2 191.1v.5zM179.2 191.1l-.1 .5zM179.1 191.2v.4zM179.1 191.2v.3zM179.1 191.2v.3zM179.1 191.2v.2zM179.1 191.3v.1z"/>
<path d="M235.2 191.3v.2zM235.2 191.2v.3zM235.2 191.2v.3zM235.2 191.2v.3zM235.2 191.2v.4zM235.2 191.1v.5zM235.2 191.1v.5zM235.1 191.1l.1 .5zM235.1 191.1v.6zM235.1 191v.7zM235.1 191v.7zM235.1 191v.7zM235.1 191l-.1 .8zM235 190.9v.9zM235 190.9v.9zM235 190.9v.9zM235 190.9l-.1 1zM234.9 190.9v1zM234.9 190.9v1zM234.9 190.8v1.1zM234.9 190.8l-.1 1.1zM234.8 190.8v1.1zM234.8 190.8v1.1zM234.8 190.8v1.1zM234.8 190.8l-.1 1.1zM234.7 190.8v1.1zM234.7 190.8v1.1zM234.7 190.8v1.1zM234.7 190.8l-.1 1.1zM234.6 190.8v1.1zM234.6 190.8v1.1zM234.5 190.8l.1 1.1zM234.5 190.8l.1 1.1zM234.5 190.8v1.1zM234.5 190.8v1.1zM234.4 190.8v1.1zM234.4 190.8v1.1zM234.4 190.8v1.1zM234.4 190.8v1.1zM234.3 190.9v1zM234.3 190.9v1zM234.3 190.9v.9zM234.3 190.9v.9zM234.2 190.9v.9zM234.2 190.9v.9zM234.2 190.9v.9zM234.2 191v.8zM234.2 191v.7zM234.2 191v.7zM234.2 191l-.1 .7zM234.1 191.1v.6zM234.1 191.1v.5zM234.1 191.1v.5zM234.1 191.1v.5zM234.1 191.2v.4zM234.1 191.2v.3zM234.1 191.2v.3zM234.1 191.2v.2zM234 191.3l.1 .1z"/>
</g>
<!-- layer: COTAS_Inst -->
<g fill="none" stroke="#e46f1b" stroke-width=".27">
<path d="M223 32.5v13.1M224.2 33.8h2.2M231.7 33.8h2.2M235.1 32.5v13.1M235.2 38.8v6.8M336 38.8v6.8M226.2 46.6h7.9M227.5 47.8v12.1M236.3 40h45.9M289 40h45.8M337 59.2h6.2M337 46.6h6.2"/>
<path d="M342 47.8v2.3M342 55.6v2.4M226.2 79.7h7.9M227.5 65.7v12.8M235.2 74.2v4.5M236.3 75.5h1.3M242.8 75.5h1.2M245.2 74.2v4.5M246.2 79.7h6.8M196.5 80.7v3.9M197.7 83.3h13.5M216.9 83.3h13.5"/>
<path d="M231.6 80.7v3.9M231.6 83.3h3.5M235.1 80.7v3.9M236.3 83.3h1.2M251.8 80.9v28.8M251.8 115.3v28.8M55.3 137.1v5.4M56.5 138.3h1.8M63.7 138.3h1.7M66.6 137.1v5.4M48.5 143.5h5.8M49.8 144.7v19.9"/>
<path d="M234.6 141.7v2.6M235.6 145.3h6M235.8 142.9h1.4M240.3 146.5v10.5M242.7 142.9h1.3M245.2 141.7v2.6M246.2 145.3h6.8M49.8 170.3v19.9M223 169.1v4.4M224.2 170.4h1.9M231.5 170.4h1.9M234.6 169.1v4.4"/>
<path d="M235.6 174.5h6M240.3 162.8v10.5M240.3 175.7v4.4M48.5 191.4h5.8M55.3 192.4v6.7M56.5 197.9h14.6M76.8 197.9h14.6M86.3 191.4h5.3M86.3 180.1h5.3M87.6 181.3v1.7M87.6 188.5v1.7M92.6 192.4v6.7"/>
<path d="M93.8 197.9h38.9M139.6 197.9h38.9M170.3 180.2h8.4M170.3 191.4h8.4M171.6 181.4v1.6M171.6 188.5v1.7M179.7 192.4v6.7M180.9 197.9h23.4M210 197.9h23.4M234.6 192.4v6.7M235.6 191.4h6M240.3 185.7v4.5"/>
</g>
<g fill="#e46f1b" stroke="#e46f1b" stroke-width=".27">
<path d="M341.8 58h.4l-.2 1.2z"/>
<path d="M342 46.6l.2 1.2h-.4z"/>
<path d="M227.5 46.6l.2 1.2h-.4z"/>
<path d="M227.3 78.5h.4l-.2 1.2z"/>
<path d="M251.6 144.1h.4l-.2 1.2z"/>
<path d="M251.8 79.7l.2 1.2h-.4z"/>
<path d="M234.6 142.9l1.2-.2v.4z"/>
<path d="M244 142.7l1.2 .2-1.2 .2z"/>
<path d="M171.6 180.2l.2 1.2h-.4z"/>
<path d="M171.4 190.2h.4l-.2 1.2z"/>
<path d="M235.2 40l1.1-.2v.4z"/>
<path d="M334.8 39.8l1.2 .2-1.2 .2z"/>
<path d="M244 75.3l1.2 .2-1.2 .2z"/>
<path d="M235.2 75.5l1.1-.2v.4z"/>
<path d="M230.4 83.1l1.2 .2-1.2 .2z"/>
<path d="M196.5 83.3l1.2-.2v.4z"/>
<path d="M240.3 145.3l.2 1.2h-.4z"/>
<path d="M240.1 173.3h.4l-.2 1.2z"/>
<path d="M223 170.4l1.2-.2v.4z"/>
<path d="M233.4 170.2l1.2 .2-1.2 .2z"/>
<path d="M240.1 190.2h.4l-.2 1.2z"/>
<path d="M240.3 174.5l.2 1.2h-.4z"/>
<path d="M233.4 197.7l1.2 .2-1.2 .2z"/>
<path d="M179.7 197.9l1.2-.2v.4z"/>
<path d="M178.5 197.7l1.2 .2-1.2 .2z"/>
<path d="M92.6 197.9l1.2-.2v.4z"/>
<path d="M87.6 180.1l.2 1.2h-.4z"/>
<path d="M87.4 190.2h.4l-.2 1.2z"/>
<path d="M91.4 197.7l1.2 .2-1.2 .2z"/>
<path d="M55.3 197.9l1.2-.2v.4z"/>
<path d="M49.6 190.2h.4l-.2 1.2z"/>
<path d="M49.8 143.5l.2 1.2h-.4z"/>
<path d="M55.3 138.3l1.2-.2v.4z"/>
<path d="M65.4 138.1l1.2 .2-1.2 .2z"/>
<path d="M235.1 83.3l1.2-.2v.4z"/>
<path d="M233.9 33.6l1.2 .2-1.2 .2z"/>
<path d="M223 33.8l1.2-.2v.4z"/>
</g>
<path d="M20 10.1h390v276.9h-390zM215 5.1v7.5M15 153.6h7.5M407.5 153.6h7.5M215 284.5v7.5" fill="none" stroke="#000" stroke-width=".7"/>
<path d="M0 .1h420v296.9h-420z" fill="none" stroke="#000" stroke-width=".35"/>
<path d="M15 5.1h400v286.9h-400z" fill="none" stroke="#000" stroke-width=".5"/>
<path d="M240 232h100v27h-100zM342 232h68v27h-68zM240 260.1h100v12.9h-100zM240 274h100v13h-100zM342 260.1h17v12.9h-17zM342 274h46v13h-46zM361 260.1h27v12.9h-27zM390 260.1h20v26.9h-20z" fill="none" stroke="#000" stroke-width=".7"/>
<text font-size="14.8" x="397.8" y="277.6">3</text>
<g font-size="7.1">
<text x="184.5" y="82.5">C2</text>
<text x="87.5" y="175.3">C5</text>
<text x="205.3" y="176.4">C3</text>
</g>
<g font-size="6.6">
<text x="210.3" y="49">C1</text>
<text x="82.2" y="147.1">C6</text>
<text x="176" y="176.7">C4</text>
</g>
<text font-size="5.2" x="263.4" y="240.1">UNIVERSIDAD DE LEÓN</text>
<g font-size="3.7">
<text x="355.3" y="244.7">DISEÑO Y CÁLCULO DE</text>
<text x="352.3" y="249.6">UNA INSTALACIÓN DE GLP</text>
<text x="264.1" y="266.5">DIAGRAMA DE LA INSTALACIÓN</text>
<text x="346.9" y="267.9">1:150</text>
</g>
<g font-size="2.7" fill="#e46f1b">
<text x="226.7" y="34.4">1,81</text>
<text x="282.5" y="40.7">15,12</text>
<text x="342.6" y="55.3" transform="rotate(-90 342.6 55.3)">1,90</text>
<text x="228.2" y="65.1" transform="rotate(-90 228.2 65.1)">4,97</text>
<text x="237.9" y="76.1">1,51</text>
<text x="211.7" y="84">5,26</text>
<text x="238.1" y="84">0,53</text>
<text x="252.4" y="114.8" transform="rotate(-90 252.4 114.8)">9,85</text>
<text x="58.6" y="139">1,69</text>
<text x="237.5" y="143.6">1,59</text>
<text x="241" y="162.2" transform="rotate(-90 241 162.2)">4,37</text>
<text x="50.5" y="169.7" transform="rotate(-90 50.5 169.7)">7,18</text>
<text x="226.4" y="171.1">1,75</text>
<text x="241" y="185.2" transform="rotate(-90 241 185.2)">2,53</text>
<text x="88.3" y="188.2" transform="rotate(-90 88.3 188.2)">1,69</text>
<text x="172.3" y="188.2" transform="rotate(-90 172.3 188.2)">1,68</text>
<text x="71.6" y="198.5">5,59</text>
<text x="133.1" y="198.5">13,06</text>
<text x="204.8" y="198.5">8,24</text>
</g>
<g font-size="2.7">
<text x="343.4" y="235.1">PROYECTO:</text>
<text x="240.8" y="247.5">ESCUELA DE INGENIERÍAS INDUSTRIAL, INFORMÁTICA Y AEROESPACIAL</text>
<text x="241.8" y="263">PLANO:</text>
<text x="343.4" y="263">ESCALA:</text>
<text x="362.6" y="263">FECHA:</text>
<text x="391.3" y="263">Nº PLANO:</text>
<text x="371.1" y="267.4">05/2026</text>
<text x="241.8" y="276.9">LOS ALUMNOS:</text>
<text x="346.4" y="281.7">PRÁCTICA INSTALACIONES II</text>
</g>
<g font-size="2.2">
<text x="277.5" y="281">Carlos Fernández Palanca</text>
<text x="278.6" y="278.5">Alberto España Carrete</text>
<text x="277.5" y="286.1">Juan Diego Niño González</text>
<text x="279.7" y="283.5">Rubén Modino López</text>
</g>
</svg>
